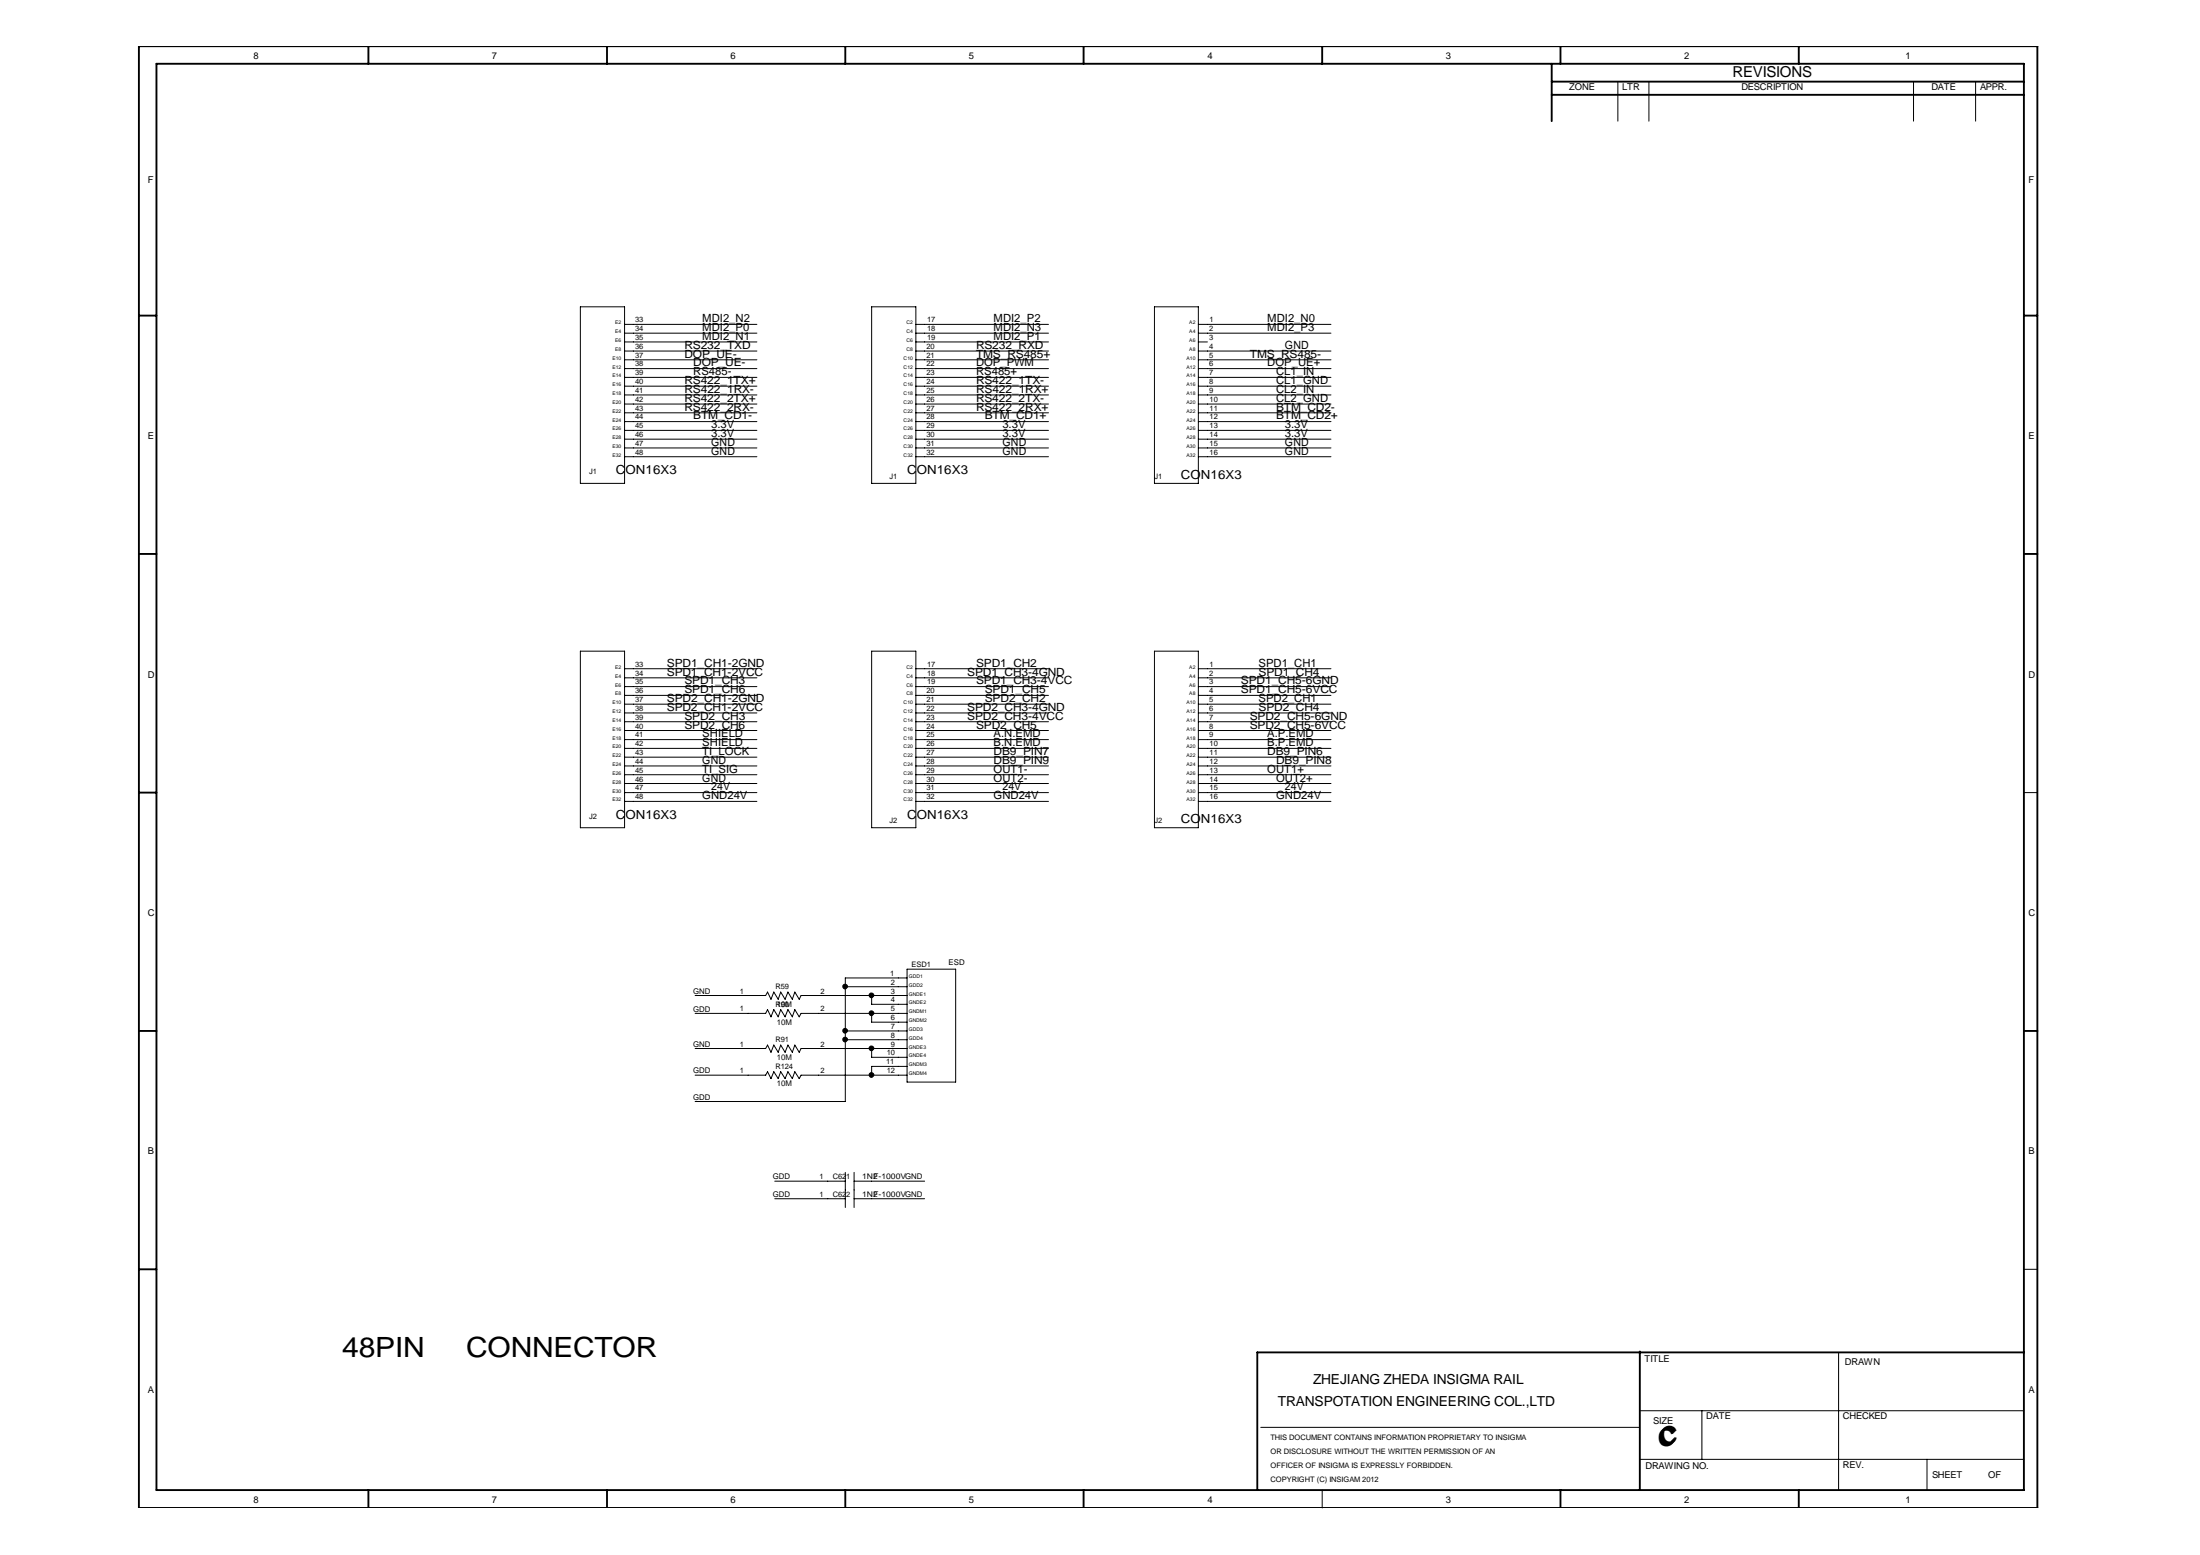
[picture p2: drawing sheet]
<svg xmlns="http://www.w3.org/2000/svg" width="297mm" height="210mm" viewBox="0 0 297 210" stroke-linecap="round" stroke-linejoin="round" font-family="sans-serif">
<g fill="none" stroke="#000" stroke-width=".25">
<path d="M18.8 6.2h256.3v197.4h-256.3zM21.1 8.6h252.2v192.5h-252.2zM49.7 6.2v2.4M82 6.2v2.4M114.1 6.2v2.4M146.3 6.2v2.4M178.5 6.2v2.4M209.5 11h63.8M209.5 8.6v7.8M209.5 12.8h63.8M210.7 6.2v2.4M242.9 6.2v2.4"/>
<path d="M18.8 42.6h2.3M273.3 42.6h1.8M18.8 74.8h2.3M273.3 74.8h1.8M18.8 107h2.3M18.8 139.2h2.3M273.3 139.2h1.8M18.8 171.3h2.3M221.4 182.4v18.7M273.3 182.6h-103.5v18.5M49.7 201.1v2.5M82 201.1v2.5"/>
<path d="M114.1 201.1v2.5M146.3 201.1v2.5M210.7 201.1v2.5M242.9 201.1v2.5"/>
</g>
<g fill="none" stroke="#000" stroke-width=".14">
<path d="M218.4 11v5.4M222.6 11v5.4M258.4 11v5.4M266.7 11v5.4M78.4 41.4h5.9v23.8h-5.9zM84.3 59.3h17.9M84.3 58.1h17.9M84.3 56.9h17.9M84.3 55.7h17.9M84.3 54.5h17.9M84.3 53.3h17.9M84.3 52.1h17.9"/>
<path d="M84.3 50.9h17.9M84.3 49.8h17.9M84.3 48.6h17.9M84.3 47.4h17.9M84.3 46.2h17.9M84.3 45h17.9M84.3 43.8h17.9M117.7 41.4h6v23.8h-6zM123.7 59.3h17.9M123.7 58.1h17.9M123.7 56.9h17.9M123.7 55.7h17.9"/>
<path d="M123.7 54.5h17.9M123.7 53.3h17.9M123.7 52.1h17.9M123.7 50.9h17.9M123.7 49.8h17.9M123.7 48.6h17.9M123.7 47.4h17.9M123.7 46.2h17.9M123.7 45h17.9M123.7 43.8h17.9M155.9 41.4h5.9v23.8h-5.9zM161.8 59.3h17.9"/>
<path d="M161.8 58.1h17.9M161.8 56.9h17.9M161.8 55.7h17.9M161.8 54.5h17.9M161.8 53.3h17.9M161.8 52.1h17.9M161.8 50.9h17.9M161.8 49.8h17.9M161.8 48.6h17.9M161.8 47.4h17.9M161.8 46.2h1.2M161.8 45h17.9"/>
<path d="M161.8 43.8h17.9M84.3 61.7h17.9M84.3 60.5h17.9M123.7 61.7h17.9M123.7 60.5h17.9M161.8 61.7h17.9M161.8 60.5h17.9M78.4 87.9h5.9v23.8h-5.9zM84.3 99.8h17.9M84.3 98.6h17.9M84.3 97.4h17.9M84.3 96.2h17.9"/>
<path d="M84.3 95.1h17.9M84.3 93.9h17.9M84.3 92.7h17.9M84.3 91.5h17.9M84.3 90.3h17.9M117.7 87.9h6v23.8h-6zM123.7 99.8h17.9M123.7 98.6h17.9M123.7 97.4h17.9M123.7 96.2h17.9M123.7 95.1h17.9M123.7 93.9h17.9"/>
<path d="M123.7 92.7h17.9M123.7 91.5h17.9M123.7 90.3h17.9M155.9 87.9h5.9v23.8h-5.9zM161.8 99.8h17.9M161.8 98.6h17.9M161.8 97.4h17.9M161.8 96.2h17.9M161.8 95.1h17.9M161.8 93.9h17.9M161.8 92.7h17.9M161.8 91.5h17.9"/>
<path d="M161.8 90.3h17.9M84.3 108.2h17.9M84.3 107h17.9M84.3 105.8h17.9M84.3 104.6h17.9M84.3 103.4h17.9M84.3 102.2h17.9M84.3 101h17.9M123.7 108.2h17.9M123.7 107h17.9M123.7 105.8h17.9M123.7 104.6h17.9"/>
<path d="M123.7 103.4h17.9M123.7 102.2h17.9M123.7 101h17.9M161.8 108.2h17.9M161.8 107h17.9M161.8 105.8h17.9M161.8 104.6h17.9M161.8 103.4h17.9M161.8 102.2h17.9M161.8 101h17.9M273.3 107h1.8M93.9 136.8h9.5l.2-.5 .5 1 .4-1 .6 1 .3-1 .6 1 .4-1 .6 1 .3-1 .6 1 .3-.5h14.3"/>
<path d="M93.9 134.4h9.5l.2-.5 .5 1 .4-1 .6 1 .3-1 .6 1 .4-1 .6 1 .3-1 .6 1 .3-.5h14.3M114.1 139.2h8.4M114.1 133.2h8.4M117.7 136.8v1.2h4.8M117.7 134.4v1.2h4.8M122.5 130.8h6.5v15.3h-6.5zM122.5 132h-8.4v16.7h-20.2M93.9 145.1h9.5l.2-.4 .5 .9 .4-.9 .6 .9 .3-.9 .6 .9 .4-.9 .6 .9 .3-.9 .6 .9 .3-.5h14.3M93.9 141.5h9.5l.2-.4 .5 .9 .4-.9 .6 .9 .3-.9 .6 .9 .4-.9 .6 .9 .3-.9 .6 .9 .3-.5h14.3M104.6 159.4h9.5M114.1 140.3h8.4M114.1 158.3v4.7"/>
<path d="M115.3 158.3v4.7M115.3 159.4h9.5M117.7 141.5v1.2h4.8M122.5 143.9h-4.8v1.2M104.6 161.8h9.5M115.3 161.8h9.5M273.3 171.3h1.8M170.2 192.7h51.2M221.4 197h51.9M221.4 190.4h51.9M229.8 190.4v6.6M248.2 182.7v18.4"/>
<path d="M260.2 197v4.1M178.5 201.1v2.5"/>
</g>
<g fill="#000" stroke="#000" stroke-width=".14">
<circle cx="114.1" cy="139.1" r=".32"/>
<circle cx="114.1" cy="133.2" r=".32"/>
<circle cx="117.7" cy="136.8" r=".32"/>
<circle cx="117.7" cy="134.4" r=".32"/>
<circle cx="114.1" cy="140.3" r=".32"/>
<circle cx="117.7" cy="145.1" r=".32"/>
<circle cx="117.7" cy="141.5" r=".32"/>
</g>
<g font-size="3.8">
<text x="46.2" y="183.2">48PIN</text>
<text x="62.9" y="183.2">CONNECTOR</text>
</g>
<text font-size="3.2" x="223.9" y="195.2">C</text>
<text font-size="2" x="233.9" y="10.4">REVISIONS</text>
<g font-size="1.9">
<text x="172.6" y="189.8">TRANSPOTATION ENGINEERING COL.,LTD</text>
<text x="177.3" y="186.8">ZHEJIANG ZHEDA INSIGMA RAIL</text>
</g>
<g font-size="1.7">
<text x="83.1" y="64">C</text>
<text x="84.5" y="64">ON16X3</text>
<text x="122.5" y="64">C</text>
<text x="123.8" y="64">ON16X3</text>
<text x="159.4" y="64.6">CO</text>
<text x="162.1" y="64.6">N16X3</text>
<text x="83.1" y="110.5">C</text>
<text x="84.5" y="110.5">ON16X3</text>
<text x="122.5" y="110.5">C</text>
<text x="123.8" y="110.5">ON16X3</text>
<text x="159.4" y="111.1">CO</text>
<text x="162.1" y="111.1">N16X3</text>
</g>
<g font-size="1.5">
<text x="92.4" y="47.1">RS232_TXD</text>
<text x="94.8" y="44.7">MDI2_P0</text>
<text x="94.8" y="43.5">MDI2_N2</text>
<text x="94.8" y="45.9">MDI2_N1</text>
<text x="131.8" y="47.1">RS232_RXD</text>
<text x="134.2" y="45.9">MDI2_P1</text>
<text x="134.2" y="44.7">MDI2_N3</text>
<text x="134.2" y="43.5">MDI2_P2</text>
<text x="171.1" y="43.5">MDI2_N0</text>
<text x="171.1" y="44.7">MDI2_P3</text>
<text x="173.5" y="47.1">GND</text>
<text x="92.4" y="53.1">RS422_1RX-</text>
<text x="92.4" y="48.3">DOP_UE-</text>
<text x="92.4" y="51.9">RS422_1TX+</text>
<text x="93.6" y="50.6">RS485-</text>
<text x="93.6" y="49.5">DOP_UE-</text>
<text x="131.8" y="53.1">RS422_1RX+</text>
<text x="131.8" y="51.9">RS422_1TX-</text>
<text x="131.8" y="49.5">DOP_PWM</text>
<text x="131.8" y="50.6">RS485+</text>
<text x="131.8" y="48.3">TMS_RS485+</text>
<text x="168.7" y="48.3">TMS_RS485-</text>
<text x="171.1" y="49.5">DOP_UE+</text>
<text x="172.3" y="50.6">CL1_IN</text>
<text x="172.3" y="53.1">CL2_IN</text>
<text x="172.3" y="51.9">CL1_GND</text>
<text x="92.4" y="55.4">RS422_2RX-</text>
<text x="92.4" y="54.2">RS422_2TX+</text>
<text x="93.6" y="56.6">BTM_CD1-</text>
<text x="96" y="57.8">3.3V</text>
<text x="96" y="59">3.3V</text>
<text x="131.8" y="55.4">RS422_2RX+</text>
<text x="131.8" y="54.2">RS422_2TX-</text>
<text x="133" y="56.6">BTM_CD1+</text>
<text x="135.3" y="59">3.3V</text>
<text x="135.3" y="57.8">3.3V</text>
<text x="172.3" y="56.6">BTM_CD2+</text>
<text x="172.3" y="54.2">CL2_GND</text>
<text x="172.3" y="55.4">BTM_CD2-</text>
<text x="173.5" y="57.8">3.3V</text>
<text x="173.5" y="59">3.3V</text>
<text x="96" y="60.2">GND</text>
<text x="96" y="61.4">GND</text>
<text x="135.3" y="61.4">GND</text>
<text x="135.3" y="60.2">GND</text>
<text x="173.5" y="60.2">GND</text>
<text x="173.5" y="61.4">GND</text>
<text x="90" y="96">SPD2_CH1-2VCC</text>
<text x="90" y="94.8">SPD2_CH1-2GND</text>
<text x="90" y="91.2">SPD1_CH1-2VCC</text>
<text x="90" y="90">SPD1_CH1-2GND</text>
<text x="92.4" y="93.6">SPD1_CH6</text>
<text x="92.4" y="92.4">SPD1_CH3</text>
<text x="130.6" y="91.2">SPD1_CH3-4GND</text>
<text x="130.6" y="96">SPD2_CH3-4GND</text>
<text x="131.8" y="90">SPD1_CH2</text>
<text x="131.8" y="92.4">SPD1_CH3-4VCC</text>
<text x="133" y="94.8">SPD2_CH2</text>
<text x="133" y="93.6">SPD1_CH5</text>
<text x="167.6" y="93.6">SPD1_CH5-6VCC</text>
<text x="167.6" y="92.4">SPD1_CH5-6GND</text>
<text x="169.9" y="96">SPD2_CH4</text>
<text x="169.9" y="94.8">SPD2_CH1</text>
<text x="169.9" y="90">SPD1_CH1</text>
<text x="169.9" y="91.2">SPD1_CH4</text>
<text x="92.4" y="97.2">SPD2_CH3</text>
<text x="92.4" y="98.4">SPD2_CH6</text>
<text x="94.8" y="100.7">SHIELD</text>
<text x="94.8" y="99.5">SHIELD</text>
<text x="94.8" y="101.9">TI_LOCK</text>
<text x="130.6" y="97.2">SPD2_CH3-4VCC</text>
<text x="131.8" y="98.4">SPD2_CH5</text>
<text x="134.2" y="101.9">DB9_PIN7</text>
<text x="134.2" y="100.7">B.N.EMD</text>
<text x="134.2" y="99.5">A.N.EMD</text>
<text x="168.7" y="98.4">SPD2_CH5-6VCC</text>
<text x="168.7" y="97.2">SPD2_CH5-6GND</text>
<text x="171.1" y="101.9">DB9_PIN6</text>
<text x="171.1" y="100.7">B.P.EMD</text>
<text x="171.1" y="99.5">A.P.EMD</text>
<text x="94.8" y="104.3">TI_SIG</text>
<text x="94.8" y="107.9">GND24V</text>
<text x="94.8" y="103.1">GND</text>
<text x="94.8" y="105.5">GND</text>
<text x="96" y="106.7">24V</text>
<text x="134.2" y="103.1">DB9_PIN9</text>
<text x="134.2" y="105.5">OUT2-</text>
<text x="134.2" y="107.9">GND24V</text>
<text x="134.2" y="104.3">OUT1-</text>
<text x="135.3" y="106.7">24V</text>
<text x="171.1" y="104.3">OUT1+</text>
<text x="172.3" y="103.1">DB9_PIN8</text>
<text x="172.3" y="105.5">OUT2+</text>
<text x="172.3" y="107.9">GND24V</text>
<text x="173.5" y="106.7">24V</text>
</g>
<g font-size="1.3">
<text x="34.2" y="8">8</text>
<text x="66.4" y="8">7</text>
<text x="98.6" y="8">6</text>
<text x="130.8" y="8">5</text>
<text x="163" y="8">4</text>
<text x="195.2" y="8">3</text>
<text x="227.4" y="8">2</text>
<text x="257.3" y="8">1</text>
<text x="211.9" y="12.2">ZONE</text>
<text x="219" y="12.2">LTR</text>
<text x="235.1" y="12.2">DESCRIPTION</text>
<text x="260.8" y="12.2">DATE</text>
<text x="267.3" y="12.2">APPR.</text>
<text x="19.9" y="24.7">F</text>
<text x="273.9" y="24.7">F</text>
<text x="19.9" y="59.2">E</text>
<text x="273.9" y="59.2">E</text>
<text x="19.9" y="91.5">D</text>
<text x="273.9" y="91.5">D</text>
<text x="19.9" y="123.6">C</text>
<text x="273.9" y="123.6">C</text>
<text x="19.9" y="155.8">B</text>
<text x="273.9" y="155.8">B</text>
<text x="222" y="183.8">TITLE</text>
<text x="249.1" y="184.3">DRAWN</text>
<text x="19.9" y="188">A</text>
<text x="230.4" y="191.6">DATE</text>
<text x="248.8" y="191.6">CHECKED</text>
<text x="273.9" y="188">A</text>
<text x="223.2" y="192.2">SIZE</text>
<text x="34.2" y="202.9">8</text>
<text x="66.4" y="202.9">7</text>
<text x="98.6" y="202.9">6</text>
<text x="130.8" y="202.9">5</text>
<text x="163" y="202.9">4</text>
<text x="195.2" y="202.9">3</text>
<text x="222.2" y="198.3">DRAWING NO.</text>
<text x="227.4" y="202.9">2</text>
<text x="248.8" y="198.1">REV.</text>
<text x="257.3" y="202.9">1</text>
<text x="260.9" y="199.5">SHEET</text>
<text x="268.4" y="199.6">OF</text>
</g>
<g font-size="1.1">
<text x="128.1" y="130.3">ESD</text>
<text x="93.6" y="136.5">GDD</text>
<text x="93.6" y="134.2">GND</text>
<text x="104.9" y="135.9">10M</text>
<text x="93.6" y="141.3">GND</text>
<text x="104.9" y="138.3">10M</text>
<text x="104.9" y="143.1">10M</text>
<text x="93.6" y="144.9">GDD</text>
<text x="93.6" y="148.5">GDD</text>
<text x="104.9" y="146.7">10M</text>
<text x="104.4" y="161.6">GDD</text>
<text x="104.4" y="159.2">GDD</text>
<text x="116.4" y="161.6">1NF-1000VGND</text>
<text x="116.4" y="159.2">1NF-1000VGND</text>
</g>
<g font-size="1">
<text x="85.8" y="47.1">36</text>
<text x="85.8" y="45.9">35</text>
<text x="85.8" y="44.7">34</text>
<text x="85.8" y="43.5">33</text>
<text x="125.1" y="47.1">20</text>
<text x="125.2" y="45.9">19</text>
<text x="125.2" y="44.7">18</text>
<text x="125.2" y="43.5">17</text>
<text x="163.2" y="47.1">4</text>
<text x="163.2" y="45.9">3</text>
<text x="163.2" y="44.7">2</text>
<text x="163.3" y="43.5">1</text>
<text x="85.8" y="53.1">41</text>
<text x="85.8" y="51.9">40</text>
<text x="85.8" y="50.6">39</text>
<text x="85.8" y="49.5">38</text>
<text x="85.8" y="48.3">37</text>
<text x="125.1" y="53.1">25</text>
<text x="125.1" y="51.9">24</text>
<text x="125.1" y="50.6">23</text>
<text x="125.1" y="49.5">22</text>
<text x="125.1" y="48.3">21</text>
<text x="163.2" y="53.1">9</text>
<text x="163.2" y="51.9">8</text>
<text x="163.2" y="50.6">7</text>
<text x="163.2" y="49.5">6</text>
<text x="163.2" y="48.3">5</text>
<text x="85.8" y="59">46</text>
<text x="85.8" y="57.8">45</text>
<text x="85.8" y="56.6">44</text>
<text x="85.8" y="55.4">43</text>
<text x="85.8" y="54.2">42</text>
<text x="125.1" y="55.4">27</text>
<text x="125.1" y="59">30</text>
<text x="125.1" y="57.8">29</text>
<text x="125.1" y="56.6">28</text>
<text x="125.1" y="54.2">26</text>
<text x="163.3" y="59">14</text>
<text x="163.3" y="57.8">13</text>
<text x="163.3" y="56.6">12</text>
<text x="163.3" y="55.4">11</text>
<text x="163.3" y="54.2">10</text>
<text x="79.5" y="64">J1</text>
<text x="85.8" y="61.4">48</text>
<text x="85.8" y="60.2">47</text>
<text x="120.1" y="64.6">J1</text>
<text x="125.1" y="61.4">32</text>
<text x="125.1" y="60.2">31</text>
<text x="155.9" y="64.6">J1</text>
<text x="163.3" y="61.4">16</text>
<text x="163.3" y="60.2">15</text>
<text x="85.8" y="92.4">35</text>
<text x="85.8" y="93.6">36</text>
<text x="85.8" y="91.2">34</text>
<text x="85.8" y="90">33</text>
<text x="85.8" y="96">38</text>
<text x="85.8" y="94.8">37</text>
<text x="125.1" y="93.6">20</text>
<text x="125.1" y="96">22</text>
<text x="125.1" y="94.8">21</text>
<text x="125.2" y="92.4">19</text>
<text x="125.2" y="91.2">18</text>
<text x="125.2" y="90">17</text>
<text x="163.2" y="93.6">4</text>
<text x="163.2" y="92.4">3</text>
<text x="163.2" y="91.2">2</text>
<text x="163.2" y="96">6</text>
<text x="163.2" y="94.8">5</text>
<text x="163.3" y="90">1</text>
<text x="85.8" y="101.9">43</text>
<text x="85.8" y="100.7">42</text>
<text x="85.8" y="99.5">41</text>
<text x="85.8" y="98.4">40</text>
<text x="85.8" y="97.2">39</text>
<text x="125.1" y="101.9">27</text>
<text x="125.1" y="100.7">26</text>
<text x="125.1" y="99.5">25</text>
<text x="125.1" y="98.4">24</text>
<text x="125.1" y="97.2">23</text>
<text x="163.2" y="97.2">7</text>
<text x="163.2" y="99.5">9</text>
<text x="163.2" y="98.4">8</text>
<text x="163.3" y="101.9">11</text>
<text x="163.3" y="100.7">10</text>
<text x="85.8" y="107.9">48</text>
<text x="85.8" y="106.7">47</text>
<text x="85.8" y="105.5">46</text>
<text x="85.8" y="104.3">45</text>
<text x="85.8" y="103.1">44</text>
<text x="125.1" y="107.9">32</text>
<text x="125.1" y="106.7">31</text>
<text x="125.1" y="105.5">30</text>
<text x="125.1" y="104.3">29</text>
<text x="125.1" y="103.1">28</text>
<text x="163.3" y="107.9">16</text>
<text x="163.3" y="106.7">15</text>
<text x="163.3" y="105.5">14</text>
<text x="163.3" y="104.3">13</text>
<text x="163.3" y="103.1">12</text>
<text x="79.5" y="110.5">J2</text>
<text x="120.1" y="111.1">J2</text>
<text x="155.9" y="111.1">J2</text>
<text x="120.2" y="131.7">1</text>
<text x="123.1" y="130.5">ESD1</text>
<text x="99.9" y="136.5">1</text>
<text x="99.9" y="134.1">1</text>
<text x="104.7" y="135.9">R90</text>
<text x="104.7" y="133.5">R59</text>
<text x="110.8" y="136.5">2</text>
<text x="110.8" y="134.1">2</text>
<text x="120.3" y="132.9">2</text>
<text x="120.3" y="134.1">3</text>
<text x="120.3" y="135.3">4</text>
<text x="120.3" y="136.5">5</text>
<text x="120.3" y="137.7">6</text>
<text x="99.9" y="141.3">1</text>
<text x="104.7" y="140.7">R91</text>
<text x="110.8" y="141.3">2</text>
<text x="119.6" y="143.7">11</text>
<text x="119.7" y="142.5">10</text>
<text x="120.3" y="138.9">7</text>
<text x="120.3" y="140.1">8</text>
<text x="120.3" y="141.3">9</text>
<text x="99.9" y="144.8">1</text>
<text x="104.7" y="144.2">R124</text>
<text x="110.8" y="144.8">2</text>
<text x="119.7" y="144.8">12</text>
<text x="110.7" y="161.5">1</text>
<text x="110.7" y="159.1">1</text>
<text x="112.4" y="161.5">C622</text>
<text x="112.4" y="159.1">C621</text>
<text x="117.9" y="161.5">2</text>
<text x="117.9" y="159.1">2</text>
<text x="171.5" y="194.4">THIS DOCUMENT CONTAINS INFORMATION PROPRIETARY TO INSIGMA</text>
<text x="171.5" y="196.3">OR DISCLOSURE WITHOUT THE WRITTEN PERMISSION OF AN</text>
<text x="171.5" y="198.2">OFFICER OF INSIGMA IS EXPRESSLY FORBIDDEN.</text>
<text x="171.5" y="200">COPYRIGHT (C) INSIGAM 2012</text>
</g>
<g font-size=".7">
<text x="83.1" y="47.4">E8</text>
<text x="83.1" y="46.2">E6</text>
<text x="83.1" y="45">E4</text>
<text x="83.1" y="43.8">E2</text>
<text x="122.4" y="47.4">C8</text>
<text x="122.4" y="46.2">C6</text>
<text x="122.4" y="45">C4</text>
<text x="122.4" y="43.8">C2</text>
<text x="160.6" y="47.4">A8</text>
<text x="160.6" y="46.2">A6</text>
<text x="160.6" y="45">A4</text>
<text x="160.6" y="43.8">A2</text>
<text x="82.7" y="53.3">E18</text>
<text x="82.7" y="52.1">E16</text>
<text x="82.7" y="50.9">E14</text>
<text x="82.7" y="49.8">E12</text>
<text x="82.7" y="48.6">E10</text>
<text x="122" y="52.1">C16</text>
<text x="122" y="53.3">C18</text>
<text x="122" y="50.9">C14</text>
<text x="122" y="49.8">C12</text>
<text x="122" y="48.6">C10</text>
<text x="160.2" y="53.3">A18</text>
<text x="160.2" y="52.1">A16</text>
<text x="160.2" y="50.9">A14</text>
<text x="160.2" y="49.8">A12</text>
<text x="160.2" y="48.6">A10</text>
<text x="82.7" y="59.3">E28</text>
<text x="82.7" y="58.1">E26</text>
<text x="82.7" y="56.9">E24</text>
<text x="82.7" y="55.7">E22</text>
<text x="82.7" y="54.5">E20</text>
<text x="122" y="59.3">C28</text>
<text x="122" y="58.1">C26</text>
<text x="122" y="56.9">C24</text>
<text x="122" y="55.7">C22</text>
<text x="122" y="54.5">C20</text>
<text x="160.2" y="59.3">A28</text>
<text x="160.2" y="58.1">A26</text>
<text x="160.2" y="56.9">A24</text>
<text x="160.2" y="55.7">A22</text>
<text x="160.2" y="54.5">A20</text>
<text x="82.7" y="61.7">E32</text>
<text x="82.7" y="60.5">E30</text>
<text x="122" y="61.7">C32</text>
<text x="122" y="60.5">C30</text>
<text x="160.2" y="61.7">A32</text>
<text x="160.2" y="60.5">A30</text>
<text x="82.7" y="95.1">E10</text>
<text x="83.1" y="93.9">E8</text>
<text x="83.1" y="92.7">E6</text>
<text x="83.1" y="91.5">E4</text>
<text x="83.1" y="90.3">E2</text>
<text x="122" y="95.1">C10</text>
<text x="122.4" y="93.9">C8</text>
<text x="122.4" y="92.7">C6</text>
<text x="122.4" y="91.5">C4</text>
<text x="122.4" y="90.3">C2</text>
<text x="160.2" y="95.1">A10</text>
<text x="160.6" y="93.9">A8</text>
<text x="160.6" y="92.7">A6</text>
<text x="160.6" y="91.5">A4</text>
<text x="160.6" y="90.3">A2</text>
<text x="82.7" y="99.8">E18</text>
<text x="82.7" y="101">E20</text>
<text x="82.7" y="98.6">E16</text>
<text x="82.7" y="97.4">E14</text>
<text x="82.7" y="96.2">E12</text>
<text x="122" y="98.6">C16</text>
<text x="122" y="101">C20</text>
<text x="122" y="99.8">C18</text>
<text x="122" y="97.4">C14</text>
<text x="122" y="96.2">C12</text>
<text x="160.2" y="99.8">A18</text>
<text x="160.2" y="101">A20</text>
<text x="160.2" y="98.6">A16</text>
<text x="160.2" y="97.4">A14</text>
<text x="160.2" y="96.2">A12</text>
<text x="82.7" y="107">E30</text>
<text x="82.7" y="105.8">E28</text>
<text x="82.7" y="104.6">E26</text>
<text x="82.7" y="103.4">E24</text>
<text x="82.7" y="102.2">E22</text>
<text x="122" y="107">C30</text>
<text x="122" y="105.8">C28</text>
<text x="122" y="104.6">C26</text>
<text x="122" y="103.4">C24</text>
<text x="122" y="102.2">C22</text>
<text x="160.2" y="107">A30</text>
<text x="160.2" y="105.8">A28</text>
<text x="160.2" y="104.6">A26</text>
<text x="160.2" y="103.4">A24</text>
<text x="160.2" y="102.2">A22</text>
<text x="82.7" y="108.2">E32</text>
<text x="122" y="108.2">C32</text>
<text x="160.2" y="108.2">A32</text>
<text x="122.7" y="138">GNDM2</text>
<text x="122.7" y="136.8">GNDM1</text>
<text x="122.7" y="132">GDD1</text>
<text x="122.7" y="135.6">GNDE2</text>
<text x="122.7" y="134.4">GNDE1</text>
<text x="122.7" y="133.2">GDD2</text>
<text x="122.7" y="143.9">GNDM3</text>
<text x="122.7" y="142.7">GNDE4</text>
<text x="122.7" y="141.5">GNDE3</text>
<text x="122.7" y="139.2">GDD3</text>
<text x="122.7" y="140.3">GDD4</text>
<text x="122.7" y="145.1">GNDM4</text>
</g>
</svg>
